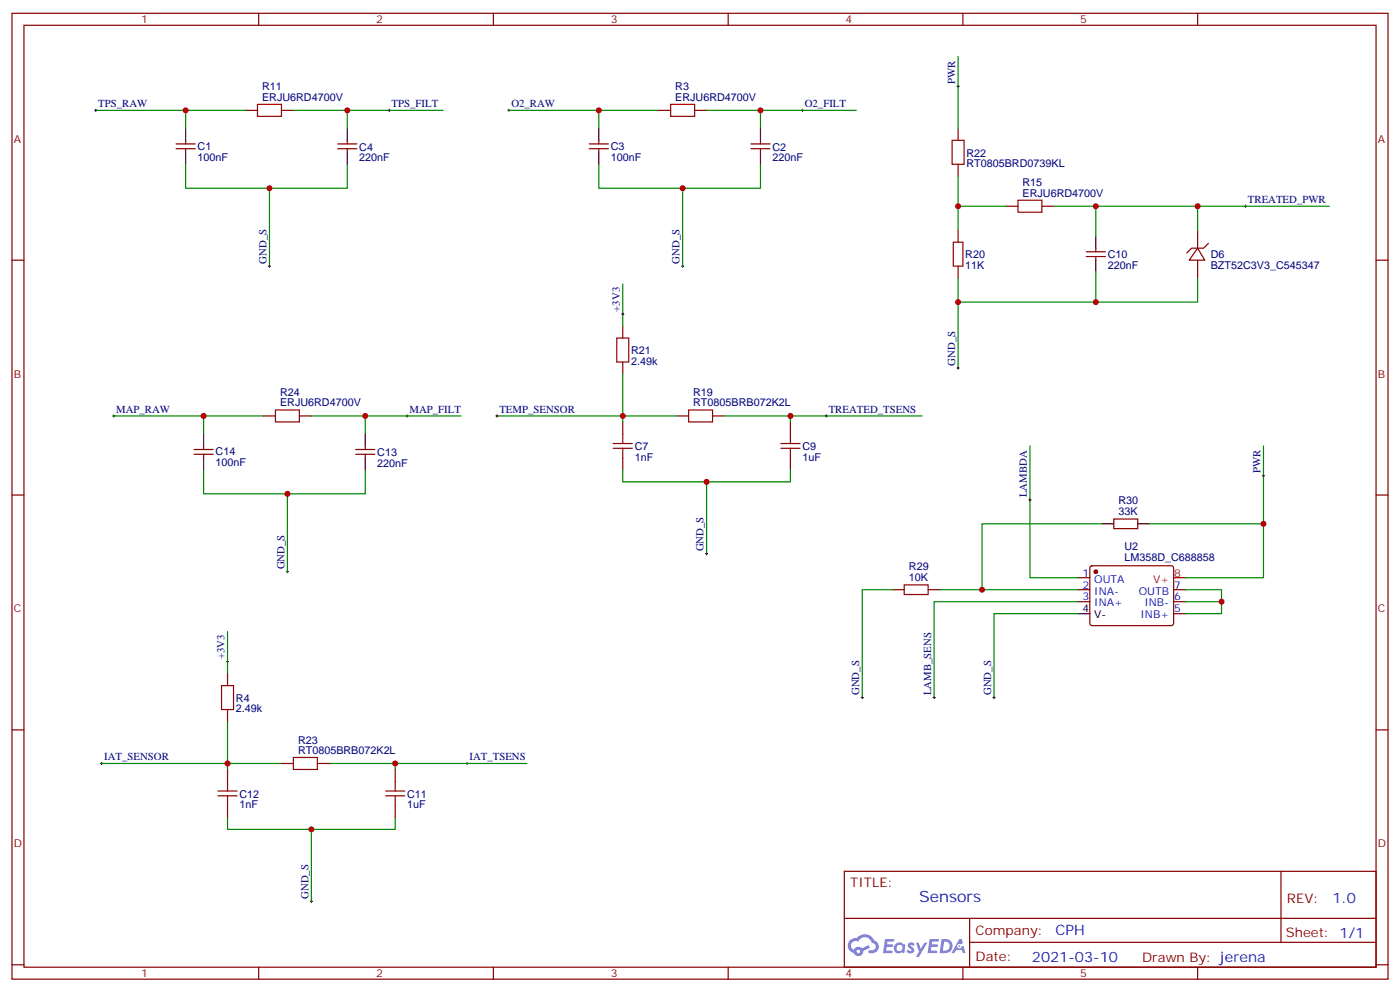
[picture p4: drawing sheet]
<svg xmlns="http://www.w3.org/2000/svg" width="412mm" height="292mm" viewBox="0 0 412 292" stroke-linecap="round" stroke-linejoin="round" font-family="sans-serif">
<g fill="none" stroke="#870000" stroke-width=".35">
<path d="M3.5 3.9h405.4v284.4h-405.4zM7.1 7.4h398.2v277.3h-398.2zM76.2 3.9v3.5M145.3 3.9v3.5M214.5 3.9v3.5M283.6 3.9v3.5M352.8 3.9v3.5M3.5 76.6h3.6M405.3 76.6h3.6M3.5 145.7h3.6M405.3 145.7h3.6M3.5 214.9h3.6"/>
<path d="M405.3 214.9h3.6M248.7 256.5h156.6v28.2h-156.6zM377.3 256.5v20.9M248.7 270.4h156.5M285.6 277.4h119.6M285.6 270.4v14.1M3.5 284h3.6M76.2 284.7v3.6M145.3 284.7v3.6M214.5 284.7v3.6M283.6 284.7v3.6M352.8 284.7v3.6"/>
<path d="M405.3 284h3.6"/>
</g>
<g fill="#5487ff">
<path d="M267.7 277.7a1.22 1.22 0 0 1 1.7 .2l-.4 .6a.47 .47 0 0 0-.3-.4 .47 .47 0 0 0-.5 .2l.1 .2a1.14 1.14 0 0 1 .8 1.8 1.14 1.14 0 0 1-1.9 0l-.2-.2 .5-.6 .7 .5a.29 .29 0 0 0 .3-.3 .29 .29 0 0 0-.2-.3 1.04 1.04 0 0 1-.6-1.7z"/>
<path d="M260.7 276.4h2.4l.3 .2-.2 .5-1.8 .1-.1 .8h1.5l.3 .4-.3 .4h-1.6l-.2 1.1h1.7l.2 .3-.2 .3-2.6 .1z"/>
<path d="M273.8 276.4h2.4l.3 .2-.1 .5-1.8 .1-.2 .8h1.6l.3 .4-.4 .4h-1.6l-.1 1.1h1.7l.2 .3-.2 .3-2.6 .1z"/>
<path d="M282.6 276.4h.7l.3 1.3-.6 .3a.69 .69 0 0 0-1 .3 .69 .69 0 0 0 .4 .9 .69 .69 0 0 0 .9-.6l.5-.2 .6 2.2h-.8l-.2-.9h-1.8l-.5 .9h-.8z"/>
<path d="M269.8 277.5h.8l.6 1.8 1.1-1.8h.9l-2.6 4.2h-.8l.9-1.5z"/>
<path d="M277.4 276.4l-.6 4.2h1.3a2.11 2.11 0 0 0 2.5-2.1 2.11 2.11 0 0 0-2.5-2.1zM278.1 277.2a1.39 1.39 0 0 1 1.7 1.4 1.39 1.39 0 0 1-1.8 1.3h-.3z"/>
<path d="M263.7 278.1a1.54 1.54 0 0 0-.1 2.1 1.54 1.54 0 0 0 2.2 .1l.6 .3 .3-2.3-.2-.3h-.4a1.49 1.49 0 0 0-2.4 .1zM264 279.1a.94 .94 0 0 1 1.8 0 .94 .94 0 0 1-1.8 0z"/>
<path d="M250.4 276.8a2.18 2.18 0 0 0 1.1 3.7 1.44 1.44 0 0 0 1.6 .9 1.44 1.44 0 0 0 1.2-1.4l2-1-.5-.8-1.9 1a1.47 1.47 0 0 0-2.4 .4 1.39 1.39 0 0 1-.7-1.9 1.39 1.39 0 0 1 2-.5 2.12 2.12 0 0 1 2.2-1.3 2.12 2.12 0 0 1 1.9 1.7 1.14 1.14 0 0 1 1.1 1.4 1.14 1.14 0 0 1-1.7 .7 .43 .43 0 0 0-.5 .4 .43 .43 0 0 0 .4 .5 1.98 1.98 0 0 0 2.5-1.2 1.98 1.98 0 0 0-1.2-2.6 3.1 3.1 0 0 0-5.3-.6l-.9 .1zM252.3 280.1a.55 .55 0 0 1 1.1 0 .55 .55 0 0 1-1.1 0z"/>
<circle cx="282.6" cy="278.5" r=".26"/>
</g>
<g fill="none" stroke="#a10000" stroke-width=".35">
<path d="M75.8 30.7h7.1v3.6h-7.1zM197.6 30.7h7v3.6h-7zM280.5 41.3h3.5v7.1h-3.5zM299.9 58.9h7v3.6h-7zM280.8 71.3h2.8v7.1h-2.8zM181.7 99.5h3.5v7.1h-3.5zM81.1 120.7h7.1v3.5h-7.1zM180.6 130.6h5.7M180.6 132h5.7M183.4 127.7v2.9M183.4 132v2.8M202.8 120.7h7.1v3.5h-7.1z"/>
<path d="M230 130.6h5.7M230 132h5.7M232.8 127.7v2.9M232.8 132v2.8M266.3 172.2h7.1v2.8h-7.1zM65.3 201.8h3.5v7.1h-3.5zM64.2 234.3h5.6M64.2 232.9h5.6M67 230v2.9M67 234.3v2.8M86.4 223h7.1v3.5h-7.1zM113.6 234.3h5.6"/>
<path d="M113.6 232.9h5.6M116.4 230v2.9M116.4 234.3v2.8"/>
</g>
<g fill="none" stroke="#870000" stroke-width=".35">
<path d="M72.3 32.5h3.5M82.9 32.5h3.5M194 32.5h3.6M204.6 32.5h3.5M282.2 37.8v3.5M51.9 43.8h5.6M51.9 42.4h5.6M54.7 41.3v1.1M54.7 43.8v1M99.5 43.8h5.6M99.5 42.4h5.6M102.3 41.3v1.1"/>
<path d="M102.3 43.8v1M173.6 43.8h5.6M173.6 42.4h5.6M176.4 41.3v1.1M176.4 43.8v1M221.2 43.8h5.6M221.2 42.4h5.6M224 41.3v1.1M224 43.8v1M282.2 48.4v3.5M282.2 67.8v3.5M282.2 78.4v3.5"/>
<path d="M296.3 60.7h3.6M306.9 60.7h3.5M320 75.5h5.6M320 74.1h5.6M322.8 73.1v1M322.8 75.5v1.1M352.8 73.1l2.1 3.5h-4.6zM352.8 67.8v5.3M352.8 76.6v5.3M356 71.6l-1.5 1.5h-3.5l-1.4 1.4M183.4 96v3.5M183.4 106.6v3.5"/>
<path d="M57.1 133.7h5.7M57.1 132.3h5.7M60 131.3v1M60 133.7v1.1M77.6 122.4h3.5M88.2 122.4h3.5M104.8 133.7h5.6M104.8 132.3h5.6M107.6 131.3v1M107.6 133.7v1.1M183.4 124.2v3.5M183.4 134.8v3.5"/>
<path d="M199.3 122.4h3.5M209.9 122.4h3.5M232.8 124.2v3.5M232.8 134.8v3.5M328.1 152.8h7v2.8h-7zM262.8 173.6h3.5M273.4 173.6h3.5M317.5 173.6h3.5M317.5 177.1h3.5M317.5 170.1h3.5M321.3 166.8l.4-.3h23.3l.5 .3 .2 .5v16.5l-.7 .4-23.5-.1-.5-.6v-16.2zM345.7 173.6h3.5"/>
<path d="M345.7 177.1h3.5M67 198.3v3.5M345.7 180.7h3.5M67 208.9v3.5M67 226.5v3.5M67 237.1v3.5M82.9 224.8h3.5M93.5 224.8h3.5M116.4 226.5v3.5M116.4 237.1v3.5"/>
</g>
<g fill="none" stroke="#008700" stroke-width=".35">
<path d="M282.2 16.6v21.2M28.2 32.5h26.5M72.3 32.5h-17.6v5.3M86.4 32.5h15.9v5.3M102.3 32.5h28.2M149.9 32.5h26.5M194 32.5h-17.6v5.3M208.1 32.5h15.9v5.3M224 32.5h28.2M54.7 48.4v7h47.6v-7M79.4 55.4v23M176.4 48.4v7h47.6v-7"/>
<path d="M201.1 55.4v23M282.2 51.9v15.9M282.2 60.7h14.1M310.4 60.7h12.4v8.8M322.8 60.7h30v7.1M352.8 60.7h38.8M183.4 83.6v12.4M282.2 81.9v26.4M322.8 80.1v8.8h-40.6M352.8 81.9v7h-30M183.4 110.1v12.3h-37M33.5 122.4h26.5"/>
<path d="M60 138.3v7.1h47.6v-7.1M77.6 122.4h-17.6v5.3M91.7 122.4h15.9v5.3M107.6 122.4h28.2M183.4 138.3v3.6h49.4v-3.6M199.3 122.4h-15.9v1.8M213.4 122.4h19.4v1.8M232.8 122.4h38.8M303.4 131.3v38.8h14.1M372.2 131.3v38.8h-23M84.7 145.4v22.9M208.1 141.9v21.1"/>
<path d="M324.6 154.2h-35.3v19.4h-12.4M338.7 154.2h33.5M262.8 173.6h-8.8v31.8M289.3 173.6h28.2M317.5 177.1h-42.3v28.3M349.2 177.1h10.6v3.6h-10.6M349.2 173.6h10.6v3.5M67 185.9v12.4M317.5 180.7h-24.7v24.7M67 212.4v12.4h-37M82.9 224.8h-15.9v1.7M97 224.8h19.4v1.7"/>
<path d="M116.4 224.8h38.8M67 240.6v3.6h49.4v-3.6M91.7 244.2v21.1"/>
</g>
<g fill="none" stroke="#000" stroke-width=".29">
<path d="M27.9 32.5h.7M28.2 32.1v.7M114.3 32.5h.7M114.7 32.1v.7M149.6 32.5h.7M149.9 32.1v.7M236 32.5h.7M236.4 32.1v.7M281.9 25.4h.7M282.2 25.1v.7M79 78.4h.7M79.4 78v.7"/>
<path d="M200.7 78.4h.7M201.1 78v.7M366.5 60.7h.7M366.9 60.4v.7M183.1 92.5h.7M183.4 92.1v.7M281.9 108.3h.7M282.2 108v.7M33.2 122.4h.7M33.5 122.1v.7M119.6 122.4h.7M119.9 122.1v.7"/>
<path d="M146 122.4h.8M146.4 122.1v.7M243.1 122.4h.7M243.4 122.1v.7M372.2 139.7v.7M303 147.1h.7M303.4 146.8v.7M371.8 140.1h.7M84.3 168.3h.7M84.7 168v.7M207.8 163h.7M208.1 162.7v.7"/>
<path d="M66.7 194.8h.7M67 194.4v.7M253.6 205.4h.8M254 205v.7M274.8 205.4h.7M275.2 205v.7M292.5 205.4h.7M292.8 205v.7M29.6 224.8h.7M30 224.4v.7M137.2 224.8h.7M137.6 224.4v.7"/>
<path d="M91.4 265.3h.7M91.7 265v.7"/>
</g>
<g fill="none" stroke="#000" stroke-width=".35">
<path d="M54.7 37.8v3.5M102.3 37.8v3.5M176.4 37.8v3.5M224 37.8v3.5M54.7 44.8v3.6M102.3 44.8v3.6M176.4 44.8v3.6M224 44.8v3.6M322.8 69.5v3.6M322.8 76.6v3.5M60 127.7v3.6M60 134.8v3.5"/>
<path d="M107.6 127.7v3.6M107.6 134.8v3.5M324.6 154.2h3.5M335.1 154.2h3.6M317.5 180.7h3.5"/>
</g>
<path d="M345.7 170.1h3.5" fill="none" stroke="#f00" stroke-width=".35"/>
<circle cx="322.8" cy="168.3" r=".53" fill="#870000" stroke="#870000" stroke-width=".35"/>
<g fill="#c00">
<circle cx="183.4" cy="122.4" r=".88"/>
<circle cx="232.8" cy="122.4" r=".88"/>
<circle cx="208.1" cy="141.9" r=".88"/>
<circle cx="282.2" cy="60.7" r=".88"/>
<circle cx="322.8" cy="60.7" r=".88"/>
<circle cx="282.2" cy="88.9" r=".88"/>
<circle cx="322.8" cy="88.9" r=".88"/>
<circle cx="352.8" cy="60.7" r=".88"/>
<circle cx="54.7" cy="32.5" r=".88"/>
<circle cx="102.3" cy="32.5" r=".88"/>
<circle cx="79.4" cy="55.4" r=".88"/>
<circle cx="201.1" cy="55.4" r=".88"/>
<circle cx="224" cy="32.5" r=".88"/>
<circle cx="176.4" cy="32.5" r=".88"/>
<circle cx="91.7" cy="244.2" r=".88"/>
<circle cx="116.4" cy="224.8" r=".88"/>
<circle cx="67" cy="224.8" r=".88"/>
<circle cx="84.7" cy="145.4" r=".88"/>
<circle cx="107.6" cy="122.4" r=".88"/>
<circle cx="60" cy="122.4" r=".88"/>
<circle cx="372.2" cy="154.2" r=".88"/>
<circle cx="289.3" cy="173.6" r=".88"/>
<circle cx="359.8" cy="177.1" r=".88"/>
</g>
<text font-size="4.6" fill="#00f" x="270.8" y="265.5">Sensors</text>
<g font-size="4.2" fill="#00f">
<text x="392.5" y="265.8">1.0</text>
<text x="310.9" y="275.3">CPH</text>
<text x="304" y="283.1">2021-03-10</text>
</g>
<g font-size="3.9" fill="#800">
<text x="250.5" y="261.1">TITLE:</text>
<text x="379.1" y="265.8">REV:</text>
<text x="287.4" y="275.3">Company:</text>
<text x="378.7" y="275.9">Sheet: 1/1</text>
<text x="287.4" y="283">Date:</text>
<text x="336.4" y="283.1">Drawn By: jerena</text>
</g>
<g font-size="3.2" fill="#800">
<text x="41.6" y="6.9">1</text>
<text x="110.8" y="6.9">2</text>
<text x="179.9" y="6.9">3</text>
<text x="249.1" y="6.9">4</text>
<text x="318.2" y="6.9">5</text>
<text x="4.1" y="42">A</text>
<text x="405.9" y="42">A</text>
<text x="4.1" y="111.2">B</text>
<text x="405.9" y="111.2">B</text>
<text x="4.1" y="180.3">C</text>
<text x="405.9" y="180.3">C</text>
<text x="4.1" y="249.4">D</text>
<text x="405.9" y="249.4">D</text>
<text x="41.6" y="287.7">1</text>
<text x="110.8" y="287.7">2</text>
<text x="179.9" y="287.7">3</text>
<text x="249.1" y="287.7">4</text>
<text x="318.2" y="287.7">5</text>
</g>
<g font-size="3.2" fill="#000080">
<text x="77.2" y="29.7">ERJU6RD4700V</text>
<text x="77.2" y="26.6">R11</text>
<text x="198.9" y="29.7">ERJU6RD4700V</text>
<text x="198.9" y="26.6">R3</text>
<text x="281.3" y="24.7" transform="rotate(-90 281.3 24.7)">PWR</text>
<text x="28.9" y="31.6">TPS_RAW</text>
<text x="115.4" y="31.6">TPS_FILT</text>
<text x="150.6" y="31.6">O2_RAW</text>
<text x="237.1" y="31.6">O2_FILT</text>
<text x="58.2" y="47.3">100nF</text>
<text x="58.2" y="44.1">C1</text>
<text x="105.8" y="47.4">220nF</text>
<text x="105.8" y="44.3">C4</text>
<text x="179.9" y="47.3">100nF</text>
<text x="179.9" y="44.1">C3</text>
<text x="227.5" y="47.4">220nF</text>
<text x="227.5" y="44.3">C2</text>
<text x="284.7" y="46.1">R22</text>
<text x="284.7" y="49.1">RT0805BRD0739KL</text>
<text x="301.2" y="57.9">ERJU6RD4700V</text>
<text x="301.2" y="54.9">R15</text>
<text x="367.6" y="59.8">TREATED_PWR</text>
<text x="78.5" y="77.6" transform="rotate(-90 78.5 77.6)">GND_S</text>
<text x="200.2" y="77.6" transform="rotate(-90 200.2 77.6)">GND_S</text>
<text x="284.3" y="76.1">R20</text>
<text x="326.3" y="76.1">C10</text>
<text x="356.7" y="76.1">D6</text>
<text x="284.3" y="79.1">11K</text>
<text x="326.3" y="79.1">220nF</text>
<text x="356.7" y="79.1">BZT52C3V3_C545347</text>
<text x="182.6" y="91.8" transform="rotate(-90 182.6 91.8)">+3V3</text>
<text x="185.9" y="107.4">2.49k</text>
<text x="185.9" y="104.3">R21</text>
<text x="281.3" y="107.6" transform="rotate(-90 281.3 107.6)">GND_S</text>
<text x="82.5" y="119.6">ERJU6RD4700V</text>
<text x="82.5" y="116.6">R24</text>
<text x="204.2" y="119.6">RT0805BRB072K2L</text>
<text x="204.2" y="116.6">R19</text>
<text x="34.2" y="121.6">MAP_RAW</text>
<text x="120.6" y="121.6">MAP_FILT</text>
<text x="147.1" y="121.6">TEMP_SENSOR</text>
<text x="244.1" y="121.6">TREATED_TSENS</text>
<text x="63.5" y="137.3">100nF</text>
<text x="63.5" y="134.1">C14</text>
<text x="111.1" y="137.3">220nF</text>
<text x="111.1" y="134.3">C13</text>
<text x="187" y="135.6">1nF</text>
<text x="187" y="132.6">C7</text>
<text x="236.4" y="135.6">1uF</text>
<text x="236.4" y="132.5">C9</text>
<text x="371.3" y="139.4" transform="rotate(-90 371.3 139.4)">PWR</text>
<text x="302.5" y="146.4" transform="rotate(-90 302.5 146.4)">LAMBDA</text>
<text x="329.5" y="148.5">R30</text>
<text x="329.5" y="151.7">33K</text>
<text x="83.8" y="167.6" transform="rotate(-90 83.8 167.6)">GND_S</text>
<text x="207.3" y="162.3" transform="rotate(-90 207.3 162.3)">GND_S</text>
<text x="267.7" y="167.9">R29</text>
<text x="331.2" y="165.3">LM358D_C688858</text>
<text x="331.2" y="162">U2</text>
<text x="267.7" y="171.1">10K</text>
<text x="66.1" y="194.1" transform="rotate(-90 66.1 194.1)">+3V3</text>
<text x="69.5" y="209.7">2.49k</text>
<text x="69.5" y="206.6">R4</text>
<text x="253.1" y="204.6" transform="rotate(-90 253.1 204.6)">GND_S</text>
<text x="274.3" y="204.6" transform="rotate(-90 274.3 204.6)">LAMB_SENS</text>
<text x="291.9" y="204.6" transform="rotate(-90 291.9 204.6)">GND_S</text>
<text x="87.8" y="221.9">RT0805BRB072K2L</text>
<text x="87.8" y="218.9">R23</text>
<text x="30.7" y="223.9">IAT_SENSOR</text>
<text x="138.3" y="223.9">IAT_TSENS</text>
<text x="70.6" y="237.9">1nF</text>
<text x="70.6" y="234.9">C12</text>
<text x="119.9" y="237.9">1uF</text>
<text x="119.9" y="234.8">C11</text>
<text x="90.8" y="264.6" transform="rotate(-90 90.8 264.6)">GND_S</text>
</g>
<g font-size="3.2" fill="#00f">
<text x="318.8" y="173.2">2</text>
<text x="318.8" y="169.7">1</text>
<text x="322.3" y="171.5">OUTA</text>
<text x="345.9" y="173.2">7</text>
<text x="318.8" y="176.8">3</text>
<text x="322.3" y="178.5">INA+</text>
<text x="322.3" y="175">INA-</text>
<text x="335.5" y="175">OUTB</text>
<text x="337.1" y="178.5">INB-</text>
<text x="345.9" y="176.8">6</text>
<text x="335.9" y="182.1">INB+</text>
<text x="345.9" y="180.3">5</text>
</g>
<g font-size="3.2" fill="#f00">
<text x="339.7" y="171.5">V+</text>
<text x="345.9" y="169.7">8</text>
</g>
<g font-size="3.2">
<text x="318.8" y="180.3">4</text>
<text x="322.3" y="182.1">V-</text>
</g>
</svg>
